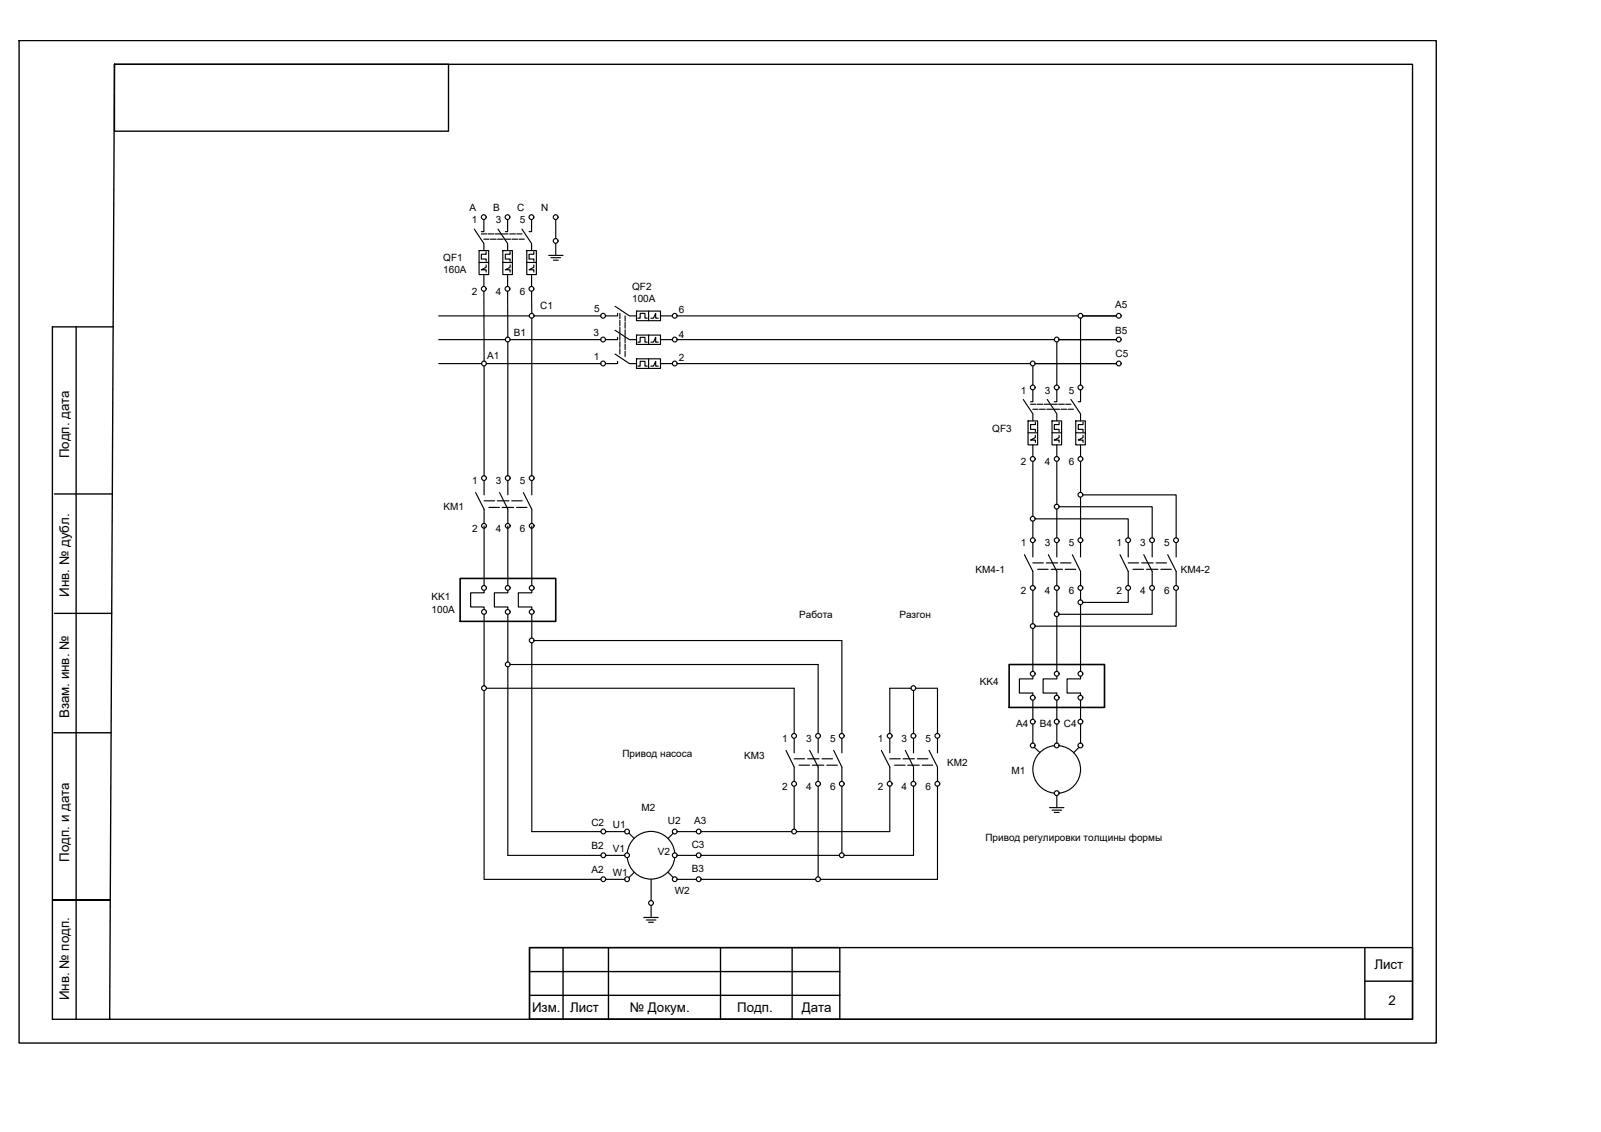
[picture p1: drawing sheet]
<svg xmlns="http://www.w3.org/2000/svg" width="297mm" height="210mm" viewBox="0 0 297 210" stroke-linecap="round" stroke-linejoin="round" font-family="sans-serif">
<g fill="none" stroke="#000" stroke-width=".25">
<path d="M3.5 7.5h263v185.9h-263zM21.2 11.9h240.9v177.1h-241.8zM21.2 11.9h62v12.4h-62zM14.1 60.6v128.4M21 60.6h-11.3v128.4h10.6M10.1 91.6h10.6M10.1 113.7h10.6M10 135.9h10.6M9.8 166.9h10.7M98.2 175.7h163.9v13.3h-163.9zM98.2 175.7h57.6v13.3h-57.6zM104.5 175.7v13.3"/>
<path d="M112.9 175.7v13.3M133.7 175.7v13.3M147 175.7v13.3M253.2 175.7v13.3M98.2 184.6h57.6M98.2 180.2h57.6M253.2 181.9h8.9"/>
</g>
<g fill="none" stroke="#000" stroke-width=".21">
<path d="M81.4 58.6h16.8M88 42.5l1.8 2.7v1.3M88.9 46.5h1.8v4.4h-1.8zM88.9 48.7h1.8M89.3 43.4h1M89.8 40.7v2.3h-.5M89.8 50.9v2.2M89.8 44.4h.9M89.8 54v13M90.2 46.7v.4h-.9v.9h.9v.5M90.2 49.1v.5l-.9 .4h.9v.4M90.5 43.4h1.1"/>
<path d="M91 44.4h1.1M91.9 43.4h1M92.3 44.4h1.1M92.4 42.5l1.8 2.7v1.3M93.2 43.4h1.1M93.3 46.5h1.8v4.4h-1.8zM93.3 48.7h1.8M93.7 44.4h1M94.2 40.7v2.3h-.4M94.2 50.9v2.2M94.2 54v8.6M94.6 43.4h1"/>
<path d="M94.6 46.7v.4h-.8v.9h.8v.5M94.6 49.1v.5l-.8 .4h.8v.4M95 44.4h1M95.9 43.4h.9M96.3 44.4h1M96.8 42.5l1.8 2.7v1.3M97.7 46.5h1.8v4.4h-1.8zM97.7 48.7h1.8M98.6 40.7v2.3h-.4M98.6 50.9v2.2M98.6 54l.1 4.1M98.7 59v29.3"/>
<path d="M99 46.7v.4h-.8v.9h.8v.5M99 49.1v.5l-.8 .4h.8v.4M99.1 58.6h12.4M101.8 47.4h2.7M102.2 47.8h1.8M102.7 48.2h.9M103.1 40.7v3.6M103.1 45.2v2.2M114.1 56.8l2.7 1.8h1.3M114.6 58.1v.5h-2.3M115 58.1v1M115 59.4v1"/>
<path d="M116 58.6v.9M116 59.8v1.1M118.1 57.7h4.4v1.8h-4.4zM118.3 59h.5v-.9h.9v.9h.4M120.3 57.7v1.8M120.8 59h.4l.5-.9v.9h.4M122.5 58.6h2.2M125.6 58.6h74.5M200.5 59v12.4M200.9 58.6h6.2M81.4 67.4h8M81.4 63h12.4"/>
<path d="M89.8 67.9v20.4M90.2 67.4h21.3M94.2 63.4v24.9M94.7 63h16.8M114.1 65.6l2.7 1.8h1.3M114.1 61.2l2.7 1.8h1.3M114.6 67v.4h-2.3M114.6 62.6v.4h-2.3M115 60.7v1.1M115 62v1.1M115 63.4v1M115 64.7v.9"/>
<path d="M116 61.2v1M116 62.5v1M116 63.8v1M116 65.1v1M118.1 66.5h4.4v1.8h-4.4zM118.1 62.1h4.4v1.8h-4.4zM118.3 67.9h.5v-.9h.9v.9h.4M118.3 63.4h.5v-.8h.9v.8h.4M120.3 62.1v1.8M120.3 66.5v1.8M120.8 67.9h.4l.5-.9v.9h.4M120.8 63.4h.4l.5-.8v.8h.4"/>
<path d="M122.5 67.4h2.2M122.5 63h2.2M125.6 67.4h65.6M125.6 63h70M189.9 74.1l1.7 2.6v1.3M190.7 78h1.8v4.5h-1.8zM191.2 75h1M191.6 72.3v2.2h-.4M191.6 67.9v3.5M191.6 75.9h1M192.1 78.3v.4h-.9v.9h.9v.4M192.1 67.4h15"/>
<path d="M192.4 75h1.1M192.9 75.9h1M193.7 75h1.1M194.2 75.9h1.1M194.3 74.1l1.8 2.6v1.3M195.1 75h1.1M195.2 78h1.8v4.5h-1.8zM195.5 75.9h1.1M196.1 72.3v2.2h-.5M196.1 63.4v8M196.4 75h1.1M196.5 78.3v.4h-.9v.9h.9v.4"/>
<path d="M196.5 63h10.6M196.8 75.9h1.1M197.7 75h1M198.2 75.9h1M198.7 74.1l1.8 2.6v1.3M199.6 78h1.8v4.5h-1.8zM200.5 72.3v2.2h-.4M200.9 78.3v.4h-.8v.9h.8v.4M88.3 91.3l1.5 3.1v2.7M89.8 89.1v2.7M89.8 97.5v11.1M89.8 92.9h2"/>
<path d="M90.7 94.1h2M92.3 92.9h2.1M92.7 91.3l1.5 3.1v2.7M93.2 94.1h2.1M94.2 89.1v2.7M94.2 97.5v11.1M94.9 92.9h2M95.8 94.1h2M97.1 91.3l1.6 3.1v2.7M98.7 89.1v2.7M98.7 97.5v11.1M190.7 80.2h1.8"/>
<path d="M191.6 82.5v2.2M191.6 85.6v10.1M191.6 96.6v3.1M192.1 80.7v.4l-.9 .5h.9v.4M192.1 96.2h17.2v3.5M195.2 80.2h1.8M196.1 82.5v2.2M196.1 85.6v7.9M196.1 94.4v5.3M196.5 80.7v.4l-.9 .5h.9v.4M196.5 94h17.3v5.7M199.6 80.2h1.8"/>
<path d="M200.5 82.5v2.2M200.5 85.6v5.7M200.5 92.2v7.5M200.9 80.7v.4l-.8 .5h.8v.4M200.9 91.8h17.3v7.9M89.8 109.5v.4h-2.5v2.7h2.5v.4M89.8 113.9v13.3M94.2 109.5v.4h-2.5v2.7h2.5v.4M94.2 113.9v8.9M98.7 109.5v.4h-2.5v2.7h2.5v.4M98.7 113.9v4.4M98.7 119.2v35h12.8"/>
<path d="M99.1 118.8h57.1v17.2M190.1 102.9l1.5 3v2.7M191.6 100.6v2.7M191.6 109.5v6.2M191.6 116.6v7.9M191.6 104.4h2M192.5 105.6h2M194.1 104.4h2.1M194.5 102.9l1.6 3v2.7M195 105.6h2.1M196.1 100.6v2.7M196.1 109.5v4"/>
<path d="M196.1 114.4v10.1M196.8 104.4h1.9M197.6 105.6h2M199 102.9l1.5 3v2.7M200.5 100.6v2.7M200.5 109.5v1.7M200.5 112.1v12.4M207.8 102.9l1.5 3v2.7M209.3 109.5v2.2h-8.4M209.3 104.4h2M209.3 100.6v2.7M210.2 105.6h2"/>
<path d="M211.8 104.4h2.1M212.2 102.9l1.6 3v2.7M212.7 105.6h2.1M213.8 109.5v4.4h-17.3M213.8 100.6v2.7M214.5 104.4h1.9M215.4 105.6h1.9M216.6 102.9l1.6 3v2.7M218.2 109.5v6.6h-26.1M218.2 100.6v2.7M89.8 128.1v35h21.7M90.2 127.6h57.1v8.4"/>
<path d="M94.2 123.6v35h17.3M94.7 123.2h57.1v12.8M145.8 139.1l1.5 3.1v2.7M147.3 136.9v2.7M150.2 139.1l1.6 3.1v2.7M151.8 136.9v2.7M154.7 139.1l1.5 3.1v2.7M156.2 136.9v2.7M163.5 139.1l1.6 3.1v2.7M165.1 136.9v2.7M168 139.1l1.5 3.1v2.7M169.1 127.6h-4v8.4"/>
<path d="M169.5 128.1v7.9M169.5 136.9v2.7M170 127.6h3.9v8.4M172.4 139.1l1.5 3.1v2.7M173.9 136.9v2.7M191.6 125.9h-2.5v2.6h2.5v.5M191.6 125.4v.4M191.6 129.9v3.5M191.6 134.3v3.5M191.9 138.6l1 1M195.6 138.3a4.4 4.4 0 0 0-4 4.4 4.4 4.4 0 0 0 4 4.4M196.1 125.9h-2.6v2.6h2.6v.5"/>
<path d="M196.1 125.4v.4M196.1 129.9v3.5M196.1 134.3v3.5M196.5 138.3a4.4 4.4 0 0 1 4 4.4 4.4 4.4 0 0 1-4 4.4M200.2 138.6l-1 1M200.5 125.9h-2.5v2.6h2.5v.5M200.5 125.4v.4M200.5 129.9v3.5M200.5 134.3v3.5M112.4 158.6h3.5M112.4 154.2h3.5M116.4 158.1a4.4 4.4 0 0 1 4.4-3.9 4.4 4.4 0 0 1 4.4 3.9"/>
<path d="M116.4 159a4.4 4.4 0 0 0 4.4 4 4.4 4.4 0 0 0 4.4-4M116.7 154.5l1 1M124.9 154.5l-1 1M125.7 158.6h3.5M125.7 154.2h3.5M130.1 158.6h25.7M130.1 154.2h16.8M147.3 145.8v7.9M147.3 140.7h2M148.2 141.9h2M149.8 140.7h2.2M150.7 141.9h2.2"/>
<path d="M151.8 145.8v16.8M152.5 140.7h2M153.4 141.9h1.9M156.2 145.8v12.4M165.1 145.8v8.4h-17.3M165.1 140.7h1.9M166 141.9h1.9M167.5 140.7h2.2M168.4 141.9h2.1M169.5 145.8v12.8h-12.8M170.2 140.7h2M171.1 141.9h1.9"/>
<path d="M173.9 145.8v17.3h-21.7M194.7 149.8h2.7M195.2 150.2h1.8M195.6 150.7h.9M196.1 147.6v2.2M112.4 163.1h3.5M117.7 161.7l-1 1M119.5 170.1h2.6M119.9 170.6h1.8M120.3 171h.9M120.8 163.1v3.9M120.8 167.9v2.2"/>
<path d="M123.9 161.7l1 1M125.7 163.1h3.5M130.1 163.1h21.2"/>
<circle cx="89.8" cy="40.3" r=".44"/>
<circle cx="89.8" cy="53.6" r=".44"/>
<circle cx="94.2" cy="53.6" r=".44"/>
<circle cx="94.2" cy="40.3" r=".44"/>
<circle cx="98.6" cy="53.6" r=".44"/>
<circle cx="98.6" cy="40.3" r=".44"/>
<circle cx="98.6" cy="58.6" r=".44"/>
<circle cx="103.1" cy="44.7" r=".44"/>
<circle cx="103.1" cy="40.3" r=".44"/>
<circle cx="111.9" cy="58.6" r=".44"/>
<circle cx="125.2" cy="58.6" r=".44"/>
<circle cx="200.5" cy="58.6" r=".44"/>
<circle cx="207.6" cy="58.6" r=".44"/>
<circle cx="89.8" cy="67.4" r=".44"/>
<circle cx="94.2" cy="63" r=".44"/>
<circle cx="111.9" cy="67.4" r=".44"/>
<circle cx="111.9" cy="63" r=".44"/>
<circle cx="125.2" cy="67.4" r=".44"/>
<circle cx="125.2" cy="63" r=".44"/>
<circle cx="191.6" cy="71.8" r=".44"/>
<circle cx="191.6" cy="67.4" r=".44"/>
<circle cx="196.1" cy="71.8" r=".44"/>
<circle cx="196.1" cy="63" r=".44"/>
<circle cx="200.5" cy="71.8" r=".44"/>
<circle cx="207.6" cy="67.4" r=".44"/>
<circle cx="207.6" cy="63" r=".44"/>
<circle cx="89.8" cy="97.5" r=".44"/>
<circle cx="89.8" cy="88.7" r=".44"/>
<circle cx="94.2" cy="88.7" r=".44"/>
<circle cx="94.2" cy="97.5" r=".44"/>
<circle cx="98.6" cy="97.5" r=".44"/>
<circle cx="98.6" cy="88.7" r=".44"/>
<circle cx="191.6" cy="85.1" r=".44"/>
<circle cx="191.6" cy="96.2" r=".44"/>
<circle cx="196.1" cy="85.1" r=".44"/>
<circle cx="196.1" cy="93.9" r=".44"/>
<circle cx="200.5" cy="91.7" r=".44"/>
<circle cx="200.5" cy="85.1" r=".44"/>
<circle cx="89.8" cy="109" r=".44"/>
<circle cx="89.8" cy="113.5" r=".44"/>
<circle cx="94.2" cy="109" r=".44"/>
<circle cx="94.2" cy="113.5" r=".44"/>
<circle cx="98.6" cy="109" r=".44"/>
<circle cx="98.6" cy="118.8" r=".44"/>
<circle cx="98.6" cy="113.5" r=".44"/>
<circle cx="191.6" cy="116.1" r=".44"/>
<circle cx="191.6" cy="109" r=".44"/>
<circle cx="191.6" cy="100.2" r=".44"/>
<circle cx="196.1" cy="109" r=".44"/>
<circle cx="196.1" cy="113.9" r=".44"/>
<circle cx="196.1" cy="100.2" r=".44"/>
<circle cx="200.5" cy="100.2" r=".44"/>
<circle cx="200.5" cy="111.7" r=".44"/>
<circle cx="200.5" cy="109" r=".44"/>
<circle cx="209.3" cy="100.2" r=".44"/>
<circle cx="209.3" cy="109" r=".44"/>
<circle cx="213.7" cy="109" r=".44"/>
<circle cx="213.7" cy="100.2" r=".44"/>
<circle cx="218.2" cy="100.2" r=".44"/>
<circle cx="218.2" cy="109" r=".44"/>
<circle cx="89.8" cy="127.6" r=".44"/>
<circle cx="94.2" cy="123.2" r=".44"/>
<circle cx="147.3" cy="136.4" r=".44"/>
<circle cx="151.8" cy="136.4" r=".44"/>
<circle cx="156.2" cy="136.4" r=".44"/>
<circle cx="165.1" cy="136.4" r=".44"/>
<circle cx="169.5" cy="136.4" r=".44"/>
<circle cx="169.5" cy="127.6" r=".44"/>
<circle cx="173.9" cy="136.4" r=".44"/>
<circle cx="191.6" cy="138.2" r=".44"/>
<circle cx="191.6" cy="129.4" r=".44"/>
<circle cx="191.6" cy="124.9" r=".44"/>
<circle cx="191.6" cy="133.8" r=".44"/>
<circle cx="196.1" cy="124.9" r=".44"/>
<circle cx="196.1" cy="133.8" r=".44"/>
<circle cx="196.1" cy="129.4" r=".44"/>
<circle cx="196.1" cy="138.2" r=".44"/>
<circle cx="200.5" cy="124.9" r=".44"/>
<circle cx="200.5" cy="129.4" r=".44"/>
<circle cx="200.5" cy="133.8" r=".44"/>
<circle cx="200.5" cy="138.2" r=".44"/>
<circle cx="111.9" cy="154.2" r=".44"/>
<circle cx="111.9" cy="158.6" r=".44"/>
<circle cx="116.3" cy="158.6" r=".44"/>
<circle cx="116.3" cy="154.2" r=".44"/>
<circle cx="125.2" cy="154.2" r=".44"/>
<circle cx="125.2" cy="158.6" r=".44"/>
<circle cx="129.6" cy="158.6" r=".44"/>
<circle cx="129.6" cy="154.2" r=".44"/>
<circle cx="147.3" cy="145.3" r=".44"/>
<circle cx="147.3" cy="154.2" r=".44"/>
<circle cx="151.8" cy="145.3" r=".44"/>
<circle cx="156.2" cy="145.3" r=".44"/>
<circle cx="156.2" cy="158.6" r=".44"/>
<circle cx="165.1" cy="145.3" r=".44"/>
<circle cx="169.5" cy="145.3" r=".44"/>
<circle cx="173.9" cy="145.3" r=".44"/>
<circle cx="196.1" cy="147.1" r=".44"/>
<circle cx="111.9" cy="163" r=".44"/>
<circle cx="116.3" cy="163" r=".44"/>
<circle cx="120.8" cy="167.4" r=".44"/>
<circle cx="125.2" cy="163" r=".44"/>
<circle cx="129.6" cy="163" r=".44"/>
<circle cx="151.8" cy="163" r=".44"/>
</g>
<path d="M85.4 107.3h17.7v7.9h-17.7zM187.2 123.2h17.7v8h-17.7z" fill="none" stroke="#000" stroke-width=".3"/>
<g font-size="2.5">
<text x="12.8" y="85" transform="rotate(-90 12.8 85)">Подп. дата</text>
<text x="12.8" y="110.6" transform="rotate(-90 12.8 110.6)">Инв. № дубл.</text>
<text x="12.8" y="133.2" transform="rotate(-90 12.8 133.2)">Взам. инв. №</text>
<text x="12.8" y="159.8" transform="rotate(-90 12.8 159.8)">Подп. и дата</text>
<text x="255" y="179.7">Лист</text>
<text x="12.8" y="185.4" transform="rotate(-90 12.8 185.4)">Инв. № подп.</text>
<text x="98.7" y="187.7">Изм.</text>
<text x="105.8" y="187.7">Лист</text>
<text x="116.9" y="187.7">№ Докум.</text>
<text x="136.8" y="187.7">Подп.</text>
<text x="148.7" y="187.7">Дата</text>
<text x="257.6" y="186.3">2</text>
</g>
<g font-size="1.9">
<text x="87.1" y="39.2">A</text>
<text x="87.5" y="41.4">1</text>
<text x="91.5" y="39.2">B</text>
<text x="92" y="41.4">3</text>
<text x="96" y="39.2">C</text>
<text x="96.4" y="41.4">5</text>
<text x="100.4" y="39.2">N</text>
<text x="82.2" y="48.5">QF1</text>
<text x="82.2" y="50.7">160A</text>
<text x="117.3" y="53.7">QF2</text>
<text x="87.5" y="54.7">2</text>
<text x="92" y="54.7">4</text>
<text x="96.4" y="54.7">6</text>
<text x="100.2" y="57.3">C1</text>
<text x="110.3" y="57.9">5</text>
<text x="117.3" y="56">100A</text>
<text x="126" y="58">6</text>
<text x="206.9" y="57.2">A5</text>
<text x="95.3" y="62.3">B1</text>
<text x="110.1" y="62.3">3</text>
<text x="125.9" y="62.7">4</text>
<text x="206.9" y="61.9">B5</text>
<text x="90.4" y="66.5">A1</text>
<text x="110.2" y="66.7">1</text>
<text x="126" y="66.9">2</text>
<text x="207" y="66.1">C5</text>
<text x="189.4" y="73">1</text>
<text x="193.8" y="73">3</text>
<text x="198.3" y="73">5</text>
<text x="184.1" y="80">QF3</text>
<text x="87.6" y="89.8">1</text>
<text x="92" y="89.8">3</text>
<text x="96.5" y="89.8">5</text>
<text x="189.4" y="86.2">2</text>
<text x="193.8" y="86.2">4</text>
<text x="198.3" y="86.2">6</text>
<text x="82.3" y="94.6">KM1</text>
<text x="87.6" y="98.6">2</text>
<text x="92" y="98.6">4</text>
<text x="96.5" y="98.6">6</text>
<text x="189.4" y="101.3">1</text>
<text x="193.8" y="101.3">3</text>
<text x="198.3" y="101.3">5</text>
<text x="207.1" y="101.3">1</text>
<text x="211.6" y="101.3">3</text>
<text x="216" y="101.3">5</text>
<text x="181" y="106.2">KM4-1</text>
<text x="219.1" y="106.2">KM4-2</text>
<text x="80.1" y="111.2">KK1</text>
<text x="80.1" y="113.7">100A</text>
<text x="189.4" y="110.1">2</text>
<text x="193.8" y="110.1">4</text>
<text x="198.3" y="110.1">6</text>
<text x="207.1" y="110.1">2</text>
<text x="211.6" y="110.1">4</text>
<text x="216" y="110.1">6</text>
<text x="148.3" y="114.6">Работа</text>
<text x="166.9" y="114.6">Разгон</text>
<text x="181.8" y="127.1">KK4</text>
<text x="145.1" y="137.6">1</text>
<text x="149.6" y="137.6">3</text>
<text x="154" y="137.6">5</text>
<text x="162.8" y="137.6">1</text>
<text x="167.3" y="137.6">3</text>
<text x="171.7" y="137.6">5</text>
<text x="188.5" y="134.7">A4</text>
<text x="192.9" y="134.7">B4</text>
<text x="197.4" y="134.7">C4</text>
<text x="115.5" y="140.4">Привод насоса</text>
<text x="138.1" y="140.7">KM3</text>
<text x="175.7" y="142">KM2</text>
<text x="187.6" y="143.6">M1</text>
<text x="145.1" y="146.5">2</text>
<text x="149.6" y="146.5">4</text>
<text x="154" y="146.5">6</text>
<text x="162.8" y="146.5">2</text>
<text x="167.3" y="146.5">4</text>
<text x="171.7" y="146.5">6</text>
<text x="109.7" y="153.1">C2</text>
<text x="113.7" y="153.5">U1</text>
<text x="119" y="150.3">M2</text>
<text x="123.9" y="152.9">U2</text>
<text x="128.8" y="152.9">A3</text>
<text x="182.8" y="155.9">Привод регулировки толщины формы</text>
<text x="109.7" y="157.5">B2</text>
<text x="109.7" y="162">A2</text>
<text x="113.7" y="158">V1</text>
<text x="122" y="158.5">V2</text>
<text x="128.3" y="157.3">C3</text>
<text x="128.3" y="161.7">B3</text>
<text x="113.7" y="162.4">W1</text>
<text x="125.2" y="165.7">W2</text>
</g>
</svg>
